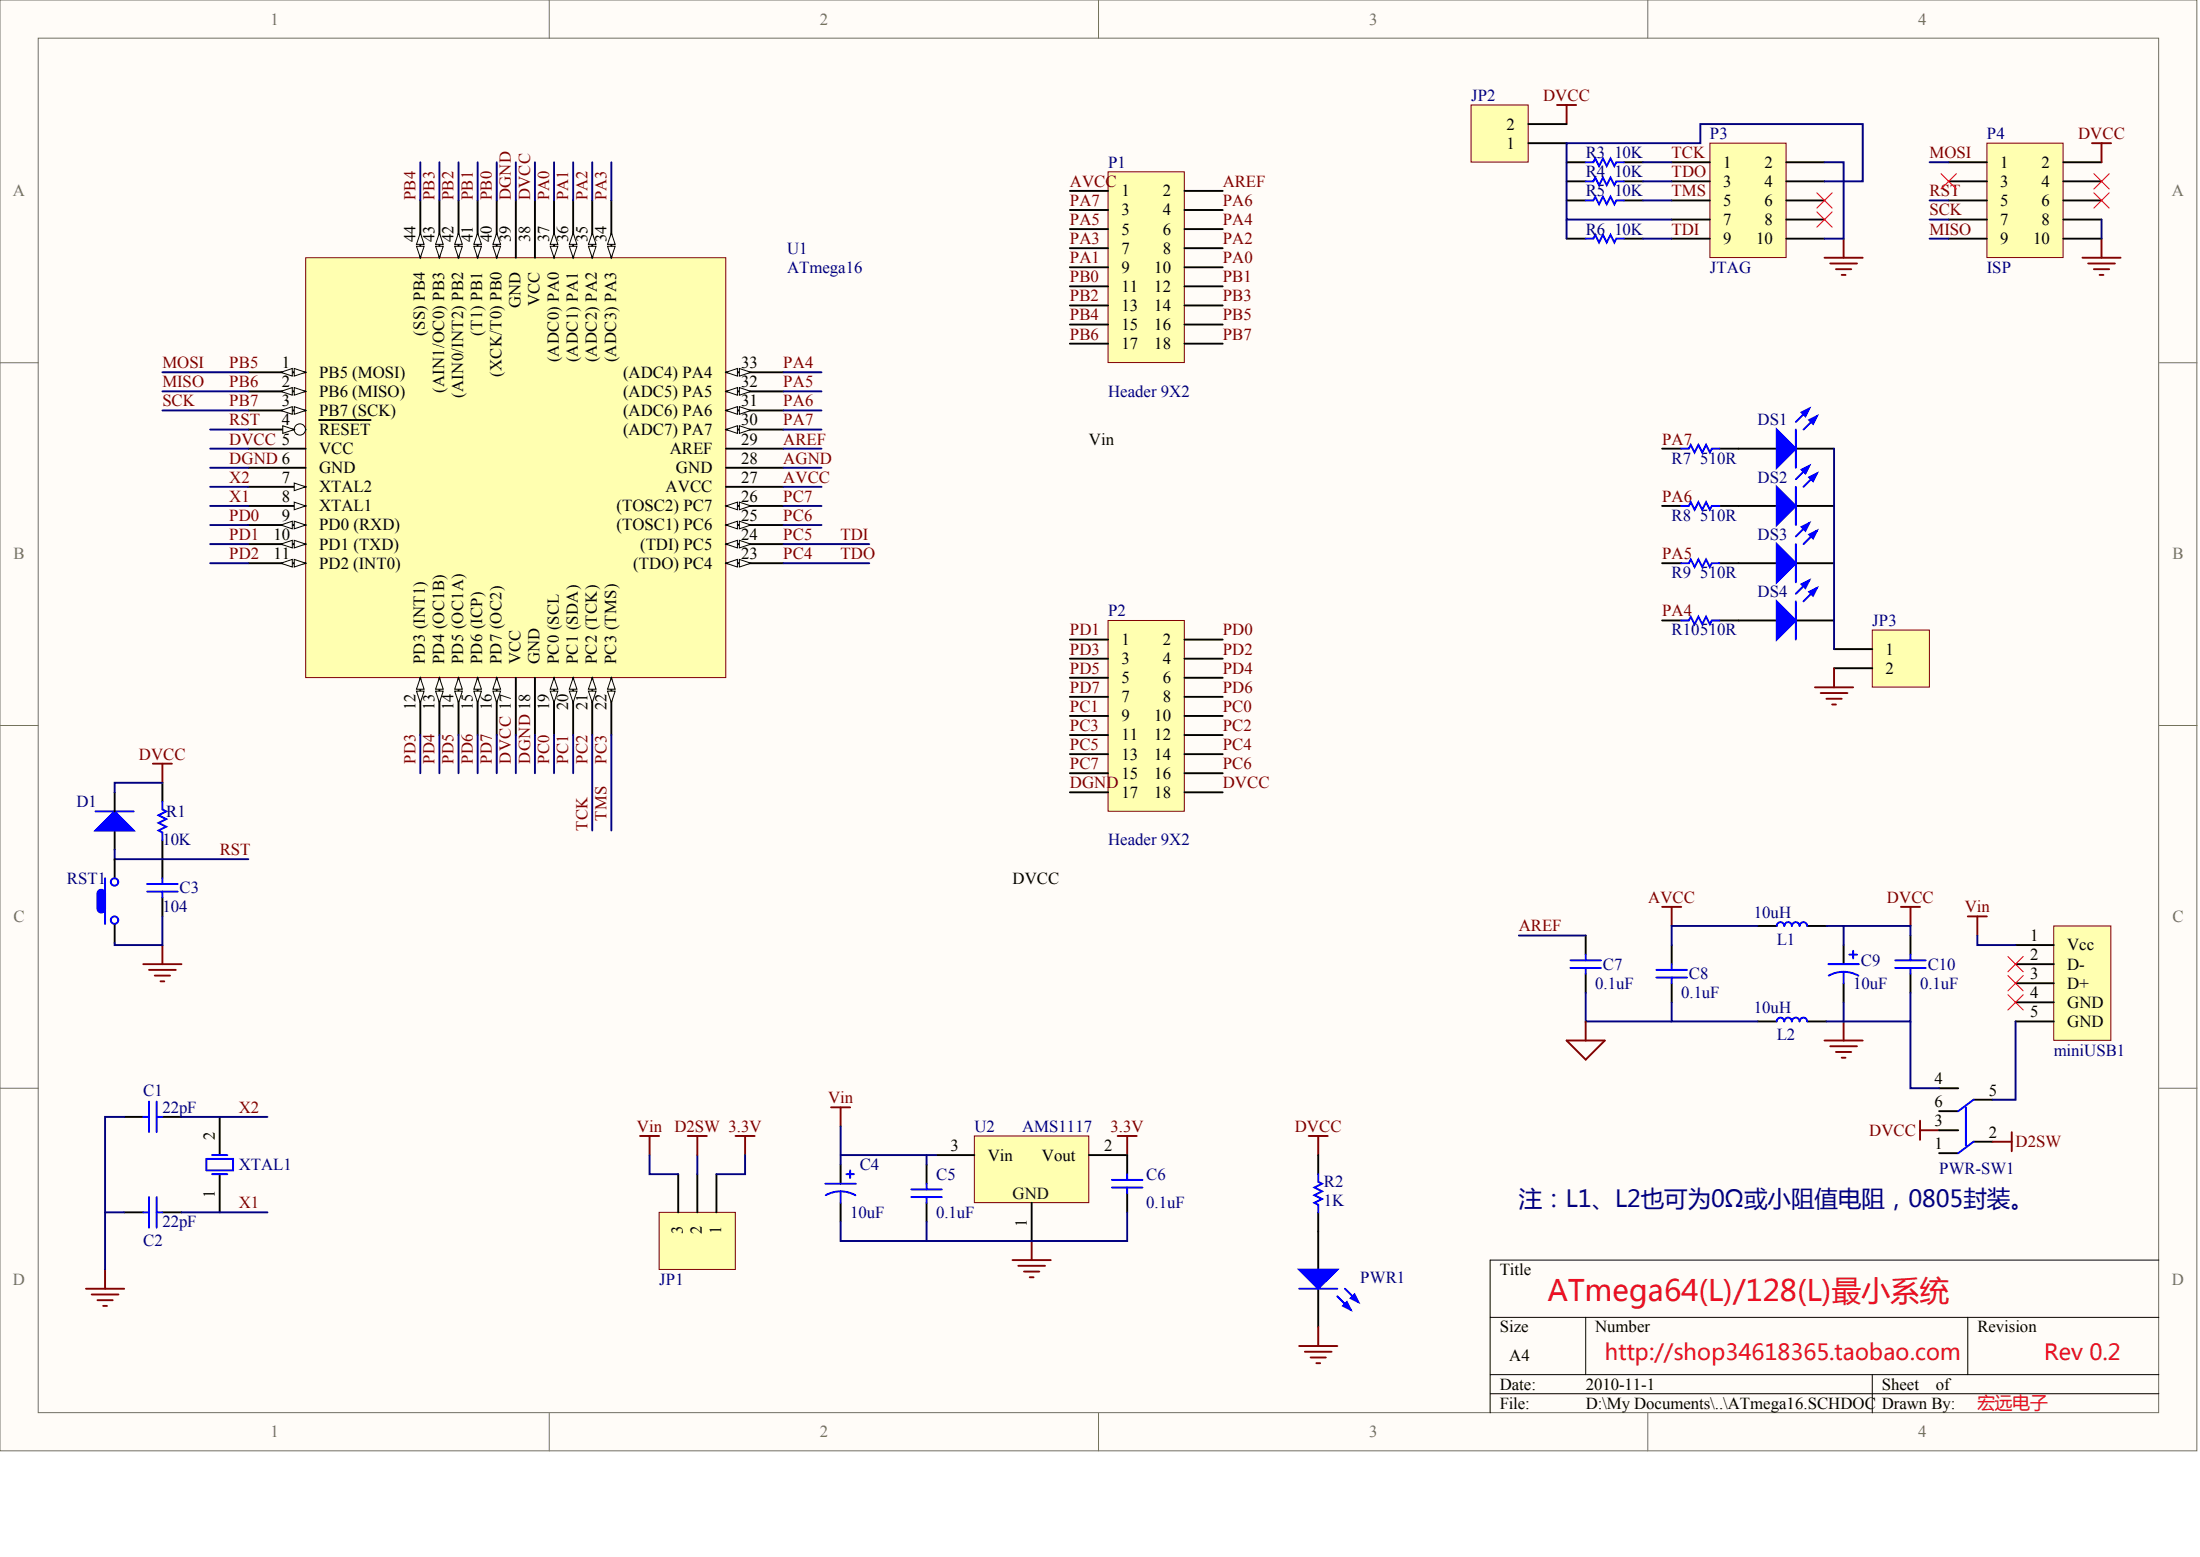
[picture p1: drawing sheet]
<svg xmlns="http://www.w3.org/2000/svg" width="840mm" height="594mm" viewBox="0 0 840 594" stroke-linecap="round" stroke-linejoin="round" font-family="sans-serif">
<g fill="#fffcf8" stroke="#716f64" stroke-width=".38">
<path d="M0 0h838.4v553.6h-838.4z"/>
<path d="M14.6 14.6h809.2v524.4h-809.2z"/>
</g>
<path d="M209.6 0v14.6M419.2 0v14.6M628.9 0v14.6M0 138.4h14.6M823.9 138.4h14.6M0 276.8h14.6M823.9 276.8h14.6M0 415.2h14.6M823.9 415.2h14.6M209.6 539.1v14.5M419.2 539.1v14.5M628.9 539.1v14.5" fill="none" stroke="#716f64" stroke-width=".38"/>
<path d="M823.9 480.8h-255.2v58.3M568.7 502.6h255.2M605.2 502.6v21.9M751 502.6v21.9M568.7 524.5h255.2M568.7 531.8h255.2M714.5 524.5v14.6" fill="none" stroke="#000" stroke-width=".38"/>
<path d="M663.5 214.9h14.6M685.4 214.9h14.6M663.5 236.8h14.6M685.4 236.8h14.6M503.1 469.9v14.5M503.1 491.7v14.6" fill="none" stroke="#000" stroke-width=".73"/>
<g fill="#00f" stroke="#00f" stroke-width=".73">
<path d="M495.8 484.4h14.6l-7.3 7.3z"/>
<path d="M512.6 498.3l1.4-1.5 1.5 2.9z"/>
<path d="M515.5 495.4l1.4-1.5 1.5 2.9z"/>
<path d="M678.1 229.5l7.3 7.3-7.3 7.2z"/>
<path d="M690.5 225.8l2.9-1.4-1.5 2.9z"/>
<path d="M687.6 222.9l2.9-1.4-1.5 2.9z"/>
<path d="M678.1 207.6l7.3 7.3-7.3 7.3z"/>
<path d="M690.5 204l2.9-1.5-1.5 2.9z"/>
<path d="M687.6 201.1l2.9-1.5-1.5 2.9z"/>
</g>
<path d="M690.5 199.6l-5.1 5.1M685.4 207.6v14.6M693.4 202.5l-5.1 5.1M685.4 229.5v14.5M690.5 221.5l-5.1 5.1M693.4 224.4l-5.1 5.1M495.8 491.7h14.6M510.4 494.6l5.1 5.1M513.3 491.7l5.1 5.1" fill="none" stroke="#00f" stroke-width=".73"/>
<path d="M714.5 240.4h21.8v21.8h-21.8z" fill="#ffffb0" stroke="#800000" stroke-width=".38"/>
<path d="M700 247.7h14.5M700 255h14.5M62 298.7v7.3M43.7 302.3v7.3M43.7 316.9v7.3M43.7 327.8v7.3M62 320.5v14.6M43.7 352.6v7.3M62 342.4v7.3M503.1 440.7v7.3M503.1 462.6v7.3" fill="none" stroke="#000" stroke-width=".73"/>
<g fill="none" stroke="#800000" stroke-width=".73">
<path d="M700 255v7.2M692.7 262.2h14.5M694.8 264.4h10.3M697 266.6h5.9M699.2 268.8h1.5M58.3 291.4h7.3M62 291.4v7.3M54.7 367.9h14.6M56.9 370.1h10.2M59.1 372.2h5.8M61.2 374.4h1.5M62 360.6v7.3"/>
<path d="M499.4 433.4h7.3M503.1 433.4v7.3M495.8 513.6h14.6M498 515.8h10.2M500.2 517.9h5.8M503.1 506.3v7.3M502.4 520.1h1.4"/>
</g>
<g fill="none" stroke="#00f" stroke-width=".73">
<path d="M36.5 309.6h14.5M62 306v2.9l1.4 .7-2.9 1.5 2.9 1.4-2.9 1.5 2.9 1.4-2.9 1.5 1.5 .7v2.9M40.1 335.1v17.5M56.1 337.3h11.7M62 335.1v2.2M56.1 340.2h11.7M62 340.2v2.2M503.1 448v2.9l1.4 .8-2.9 1.4 2.9 1.5-2.9 1.4 2.9 1.5-2.9 1.4 1.5 .8v2.9"/>
<circle cx="43.7" cy="336.5" r="1.42"/>
<circle cx="43.7" cy="351.1" r="1.42"/>
</g>
<path d="M36.5 316.9l7.2-7.3 7.3 7.3z" fill="#00f" stroke="#00f" stroke-width=".73"/>
<path d="M62 298.7h-18.3v3.6M43.7 324.2v3.6h51.1M62 349.7v10.9h-18.3v-.7" fill="none" stroke="#000080" stroke-width=".73"/>
<path d="M38.6 340.9v5.9" fill="none" stroke="#00f" stroke-width="3.6"/>
<path d="M758.3 54.6h29.1v43.7h-29.1z" fill="#ffffb0" stroke="#800000" stroke-width=".38"/>
<path d="M743.7 61.9h14.6M743.7 69.2h14.6M743.7 76.5h14.6M787.4 61.9h14.6M787.4 69.2h14.6M787.4 76.5h14.6M743.7 83.8h14.6M743.7 91.1h14.6M787.4 83.8h14.6M787.4 91.1h14.6" fill="none" stroke="#000" stroke-width=".73"/>
<path d="M652.6 54.6h29.1v43.7h-29.1z" fill="#ffffb0" stroke="#800000" stroke-width=".38"/>
<g fill="none" stroke="#000" stroke-width=".73">
<path d="M597.9 61.9h7.3M597.9 69.2h7.3M597.9 76.5h7.3M619.7 61.9h7.3M619.7 69.2h7.3M619.7 76.5h7.3M638 61.9h14.6M638 69.2h14.6M638 76.5h14.6M681.7 61.9h14.6M681.7 69.2h14.6M681.7 76.5h14.6"/>
<path d="M597.9 91.1h7.3M619.7 91.1h7.3M638 83.8h14.6M638 91.1h14.6M681.7 83.8h14.6M681.7 91.1h14.6M634.3 214.9h7.3M656.2 214.9h7.3M634.3 236.8h7.3M656.2 236.8h7.3M47.4 426.2h7.3M62 426.2h7.3"/>
<path d="M83.8 426.2v14.5M83.8 448v14.6M47.4 462.6h7.3M62 462.6h7.3"/>
</g>
<path d="M627 61.9h11M627 76.5h11M627 69.2h11M696.3 61.9h7.3v29.2h-7.3M736.4 61.9h7.3M736.4 76.5h7.3M597.9 83.8v7.3M627 91.1h11M736.4 83.8h7.3M736.4 91.1h7.3M802 83.8v7.3" fill="none" stroke="#000080" stroke-width=".73"/>
<g fill="none" stroke="#800000" stroke-width=".73">
<path d="M594.2 40.1h7.3M597.9 40.1v7.2M798.4 54.6h7.3M802 54.6v7.3M696.3 98.3h14.6M703.6 91.1v7.2M794.7 98.3h14.6M802 91.1v7.2M698.5 100.5h10.2M700.7 102.7h5.8M702.9 104.9h1.4M796.9 100.5h10.2"/>
<path d="M799.1 102.7h5.8M801.3 104.9h1.5"/>
</g>
<g fill="none" stroke="#00f" stroke-width=".73">
<path d="M605.2 61.9h2.9l.7-1.4 1.5 2.9 1.4-2.9 1.5 2.9 1.4-2.9 1.5 2.9 .7-1.5h2.9M605.2 69.2h2.9l.7-1.5 1.5 3 1.4-3 1.5 3 1.4-3 1.5 3 .7-1.5h2.9M605.2 76.5h2.9l.7-1.5 1.5 2.9 1.4-2.9 1.5 2.9 1.4-2.9 1.5 2.9 .7-1.4h2.9M605.2 91.1h2.9l.7-1.5 1.5 2.9 1.4-2.9 1.5 2.9 1.4-2.9 1.5 2.9 .7-1.4h2.9M641.6 214.9h2.9l.8-1.5 1.4 3 1.5-3 1.4 3 1.5-3 1.5 3 .7-1.5h2.9M641.6 236.8h2.9l.8-1.5 1.4 2.9 1.5-2.9 1.4 2.9 1.5-2.9 1.5 2.9 .7-1.4h2.9M54.7 426.2h2.2M56.9 420.3v11.7M59.8 420.3v11.7M59.8 426.2h2.2M56.9 456.8v11.6M59.8 456.8v11.6"/>
<path d="M78.7 442.2h10.3v4.4h-10.3zM80.9 440.7h5.9M80.9 448h5.9M54.7 462.6h2.2M59.8 462.6h2.2"/>
</g>
<path d="M693.4 73.6l5.8 5.8M699.2 73.6l-5.8 5.8M740.8 66.3l5.8 5.8M746.6 66.3l-5.8 5.8M799.1 66.3l5.8 5.8M799.1 73.6l5.8 5.8M804.9 66.3l-5.8 5.8M804.9 73.6l-5.8 5.8M693.4 80.9l5.8 5.8M699.2 80.9l-5.8 5.8" fill="none" stroke="#f00" stroke-width=".38"/>
<path d="M371.8 433.4h43.7v25.5h-43.7z" fill="#ffffb0" stroke="#800000" stroke-width=".38"/>
<path d="M357.3 440.7h14.5M393.7 458.9v14.6M415.6 440.7h14.6" fill="none" stroke="#000" stroke-width=".73"/>
<path d="M251.5 462.6h29.1v21.8h-29.1z" fill="#ffffb0" stroke="#800000" stroke-width=".38"/>
<path d="M258.8 448v14.6M266.1 448v14.6M273.4 448v14.6M430.2 440.7v7.3M430.2 455.3v7.3" fill="none" stroke="#000" stroke-width=".73"/>
<g fill="none" stroke="#800000" stroke-width=".73">
<path d="M244.3 433.4h7.2M247.9 433.4v7.3M280.7 433.4h7.3M284.4 433.4v7.3M317.2 422.5h7.3M320.8 422.5v7.3M426.5 433.4h7.3M430.2 433.4v7.3M732.8 427.6v7.3M732.8 431.3h7.3M393.7 473.5v7.3M386.4 480.8h14.6"/>
<path d="M388.6 483h10.2M390.8 485.2h5.8M393 487.3h1.5"/>
</g>
<path d="M247.9 440.7v7.3h10.9M266.1 440.7v7.3M284.4 440.7v7.3h-11" fill="none" stroke="#000080" stroke-width=".73"/>
<path d="M424.3 450.2h11.7M424.3 453.1h11.7M430.2 448v2.2M430.2 453.1v2.2" fill="none" stroke="#00f" stroke-width=".73"/>
<path d="M783.8 353.3h21.8v43.6h-21.8z" fill="#ffffb0" stroke="#800000" stroke-width=".38"/>
<g fill="none" stroke="#000" stroke-width=".73">
<path d="M605.2 357v7.2M670.8 353.3h7.3M689.7 353.3h7.3M729.1 357v7.2M605.2 371.5v7.3M638 360.6v7.3M638 375.2v7.2M703.6 360.6v7.3M703.6 375.2v7.2M729.1 371.5v7.3M769.2 360.6h14.6M769.2 367.9h14.6"/>
<path d="M769.2 375.2h14.6M670.8 389.7h7.3M689.7 389.7h7.3M769.2 382.4h14.6M769.2 389.7h14.6M740.1 415.2h7.2M753.2 419.6h7.3M740.1 440h7.2M740.1 431.3h7.2M740.1 424h7.2M753.2 435.6h7.3"/>
</g>
<g fill="none" stroke="#00f" stroke-width=".73">
<path d="M680.9 353.3a1.42 1.42 0 0 0-1.4-1.4 1.42 1.42 0 0 0-1.4 1.4M683.8 353.3a1.42 1.42 0 0 0-1.4-1.4 1.42 1.42 0 0 0-1.4 1.4M686.8 353.3a1.42 1.42 0 0 0-1.5-1.4 1.42 1.42 0 0 0-1.4 1.4M689.7 353.3a1.42 1.42 0 0 0-1.5-1.4 1.42 1.42 0 0 0-1.4 1.4M599.3 366.4h11.7M599.3 369.3h11.7M605.2 364.2v2.2M605.2 369.3v2.2M632.1 370.1h11.7M632.1 373h11.7M638 367.9v2.2M638 373v2.2"/>
<path d="M697.8 367.9h11.6M703.6 370.8a11.6 11.6 0 0 1 5.7 1.5M703.6 370.8a11.6 11.6 0 0 0-5.7 1.5M703.6 370.8v4.4M705.8 364.2h2.9M707.2 362.8v2.9M723.3 366.4h11.6M723.3 369.3h11.6M729.1 364.2v2.2M729.1 369.3v2.2M680.9 389.7a1.42 1.42 0 0 0-1.4-1.4 1.42 1.42 0 0 0-1.4 1.4M683.8 389.7a1.42 1.42 0 0 0-1.4-1.4 1.42 1.42 0 0 0-1.4 1.4"/>
<path d="M686.8 389.7a1.42 1.42 0 0 0-1.5-1.4 1.42 1.42 0 0 0-1.4 1.4M689.7 389.7a1.42 1.42 0 0 0-1.5-1.4 1.42 1.42 0 0 0-1.4 1.4M753.2 419.6l-5.9 4.4M750.3 422.5v14.6M753.2 435.6l-5.9 4.4"/>
</g>
<g fill="none" stroke="#800000" stroke-width=".73">
<path d="M634.3 346h7.3M638 346v7.3M725.5 346h7.3M729.1 346v7.3M751 349.7h7.3M754.6 349.7v7.3M597.9 397h14.6l-7.3 7.3zM605.2 389.7v7.3M696.3 397h14.6M698.5 399.2h10.2M703.6 389.7v7.3M700.7 401.4h5.8"/>
<path d="M702.9 403.6h1.4"/>
</g>
<path d="M579.6 357h25.6M605.2 378.8v10.9h32.8M729.1 378.8v10.9h-32.1M638 382.4v7.3h32.8" fill="none" stroke="#000080" stroke-width=".73"/>
<path d="M766.3 365l5.8 5.8M766.3 372.2l5.8 5.9M766.3 379.5l5.8 5.9M772.1 365l-5.8 5.8M772.1 372.2l-5.8 5.9M772.1 379.5l-5.8 5.9" fill="none" stroke="#f00" stroke-width=".38"/>
<path d="M561.4 40.1h21.8v21.7h-21.8z" fill="#ffffb0" stroke="#800000" stroke-width=".38"/>
<path d="M583.3 54.6h14.6M583.3 47.3h14.6M634.3 171.2h7.3M656.2 171.2h21.9M685.4 171.2h14.6M634.3 193h7.3M656.2 193h21.9M685.4 193h14.6M353.6 444.4v7.3M353.6 458.9v7.3" fill="none" stroke="#000" stroke-width=".73"/>
<path d="M696.3 69.2h14.6v-21.9h-62v7.3h-51v29.2h40.1M700 171.2v76.5M754.6 357v3.6h14.6M729.1 389.7v25.5h11M769.2 389.7v29.9h-8.7M430.2 462.6v10.9h-76.6v-7.3" fill="none" stroke="#000080" stroke-width=".73"/>
<path d="M262.5 433.4h7.3M266.1 433.4v7.3M760.5 435.6h7.3M767.8 432v7.3" fill="none" stroke="#800000" stroke-width=".73"/>
<path d="M690.5 155.9l-5.1 5.1M693.4 158.8l-5.1 5.1M641.6 171.2h2.9l.8-1.5 1.4 2.9 1.5-2.9 1.4 2.9 1.5-2.9 1.5 2.9 .7-1.4h2.9M685.4 163.9v14.6M690.5 177.7l-5.1 5.1M641.6 193h2.9l.8-1.4 1.4 2.9 1.5-2.9 1.4 2.9 1.5-2.9 1.5 2.9 .7-1.5h2.9M685.4 185.8v14.5M693.4 180.7l-5.1 5.1M347.8 453.8h11.7M347.8 456.8h11.7M353.6 451.7v2.1M353.6 456.8v2.1" fill="none" stroke="#00f" stroke-width=".73"/>
<g fill="#00f" stroke="#00f" stroke-width=".73">
<path d="M678.1 185.8l7.3 7.2-7.3 7.3z"/>
<path d="M690.5 182.1l2.9-1.4-1.5 2.9z"/>
<path d="M687.6 179.2l2.9-1.5-1.5 3z"/>
<path d="M678.1 163.9l7.3 7.3-7.3 7.3z"/>
<path d="M690.5 160.3l2.9-1.5-1.5 2.9z"/>
<path d="M687.6 157.3l2.9-1.4-1.5 2.9z"/>
</g>
<path d="M116.7 98.3h160.3v160.2h-160.3z" fill="#ffffb0" stroke="#800000" stroke-width=".38"/>
<path d="M94.8 142h21.9" fill="none" stroke="#000" stroke-width=".73"/>
<g fill="#fffcf8" stroke="#000" stroke-width=".38">
<path d="M112.3 140.6l4.4 1.4-4.4 1.5z"/>
<path d="M107.2 142l4.4-1.4v2.9z"/>
</g>
<path d="M94.8 149.3h21.9" fill="none" stroke="#000" stroke-width=".73"/>
<g fill="#fffcf8" stroke="#000" stroke-width=".38">
<path d="M112.3 147.9l4.4 1.4-4.4 1.5z"/>
<path d="M107.2 149.3l4.4-1.4v2.9z"/>
</g>
<path d="M94.8 156.6h21.9" fill="none" stroke="#000" stroke-width=".73"/>
<g fill="#fffcf8" stroke="#000" stroke-width=".38">
<path d="M112.3 155.2l4.4 1.4-4.4 1.5z"/>
<path d="M107.2 156.6l4.4-1.4v2.9z"/>
</g>
<path d="M94.8 163.9h21.9" fill="none" stroke="#000" stroke-width=".73"/>
<circle cx="114.4" cy="163.9" r="2.15" fill="#fffcf8" stroke="#000" stroke-width=".38"/>
<path d="M107.9 162.4l4.4 1.5-4.4 1.5z" fill="#fffcf8" stroke="#000" stroke-width=".38"/>
<path d="M94.8 171.2h21.9M94.8 178.5h21.9M121.8 160.3h19.6M94.8 185.8h21.9" fill="none" stroke="#000" stroke-width=".73"/>
<path d="M112.3 184.3l4.4 1.5-4.4 1.4z" fill="#fffcf8" stroke="#000" stroke-width=".38"/>
<path d="M94.8 193h21.9" fill="none" stroke="#000" stroke-width=".73"/>
<path d="M112.3 191.6l4.4 1.4-4.4 1.5z" fill="#fffcf8" stroke="#000" stroke-width=".38"/>
<path d="M94.8 200.3h21.9" fill="none" stroke="#000" stroke-width=".73"/>
<g fill="#fffcf8" stroke="#000" stroke-width=".38">
<path d="M112.3 198.9l4.4 1.4-4.4 1.5z"/>
<path d="M107.2 200.3l4.4-1.4v2.9z"/>
</g>
<path d="M94.8 207.6h21.9" fill="none" stroke="#000" stroke-width=".73"/>
<g fill="#fffcf8" stroke="#000" stroke-width=".38">
<path d="M112.3 206.2l4.4 1.4-4.4 1.5z"/>
<path d="M107.2 207.6l4.4-1.4v2.9z"/>
</g>
<path d="M94.8 214.9h21.9" fill="none" stroke="#000" stroke-width=".73"/>
<g fill="#fffcf8" stroke="#000" stroke-width=".38">
<path d="M112.3 213.4l4.4 1.5-4.4 1.5z"/>
<path d="M107.2 214.9l4.4-1.5v3z"/>
</g>
<path d="M160.4 258.6v21.9" fill="none" stroke="#000" stroke-width=".73"/>
<g fill="#fffcf8" stroke="#000" stroke-width=".38">
<path d="M160.4 258.6l1.5 4.4h-3z"/>
<path d="M158.9 263.7h3l-1.5 4.4z"/>
</g>
<path d="M167.7 258.6v21.9" fill="none" stroke="#000" stroke-width=".73"/>
<g fill="#fffcf8" stroke="#000" stroke-width=".38">
<path d="M167.7 258.6l1.5 4.4h-3z"/>
<path d="M166.2 263.7h3l-1.5 4.4z"/>
</g>
<path d="M175 258.6v21.9" fill="none" stroke="#000" stroke-width=".73"/>
<g fill="#fffcf8" stroke="#000" stroke-width=".38">
<path d="M175 258.6l1.4 4.4h-2.9z"/>
<path d="M173.5 263.7h2.9l-1.4 4.4z"/>
</g>
<path d="M182.3 258.6v21.9" fill="none" stroke="#000" stroke-width=".73"/>
<g fill="#fffcf8" stroke="#000" stroke-width=".38">
<path d="M182.3 258.6l1.4 4.4h-2.9z"/>
<path d="M180.8 263.7h2.9l-1.4 4.4z"/>
</g>
<path d="M189.6 258.6v21.9" fill="none" stroke="#000" stroke-width=".73"/>
<g fill="#fffcf8" stroke="#000" stroke-width=".38">
<path d="M189.6 258.6l1.4 4.4h-2.9z"/>
<path d="M188.1 263.7h2.9l-1.4 4.4z"/>
</g>
<path d="M196.9 258.6v21.9M204.2 258.6v21.9M211.4 258.6v21.9" fill="none" stroke="#000" stroke-width=".73"/>
<g fill="#fffcf8" stroke="#000" stroke-width=".38">
<path d="M211.4 258.6l1.5 4.4h-2.9z"/>
<path d="M210 263.7h2.9l-1.5 4.4z"/>
</g>
<path d="M218.7 258.6v21.9" fill="none" stroke="#000" stroke-width=".73"/>
<g fill="#fffcf8" stroke="#000" stroke-width=".38">
<path d="M218.7 258.6l1.5 4.4h-2.9z"/>
<path d="M217.3 263.7h2.9l-1.5 4.4z"/>
</g>
<path d="M226 258.6v21.9" fill="none" stroke="#000" stroke-width=".73"/>
<g fill="#fffcf8" stroke="#000" stroke-width=".38">
<path d="M226 258.6l1.5 4.4h-2.9z"/>
<path d="M224.6 263.7h2.9l-1.5 4.4z"/>
</g>
<path d="M233.3 258.6v21.9" fill="none" stroke="#000" stroke-width=".73"/>
<g fill="#fffcf8" stroke="#000" stroke-width=".38">
<path d="M233.3 258.6l1.5 4.4h-2.9z"/>
<path d="M231.9 263.7h2.9l-1.5 4.4z"/>
</g>
<path d="M277.1 214.9h21.8" fill="none" stroke="#000" stroke-width=".73"/>
<g fill="#fffcf8" stroke="#000" stroke-width=".38">
<path d="M277.1 214.9l4.3-1.5v3z"/>
<path d="M282.2 213.4l4.3 1.5-4.3 1.5z"/>
</g>
<path d="M277.1 207.6h21.8" fill="none" stroke="#000" stroke-width=".73"/>
<g fill="#fffcf8" stroke="#000" stroke-width=".38">
<path d="M277.1 207.6l4.3-1.4v2.9z"/>
<path d="M282.2 206.2l4.3 1.4-4.3 1.5z"/>
</g>
<path d="M277.1 200.3h21.8" fill="none" stroke="#000" stroke-width=".73"/>
<g fill="#fffcf8" stroke="#000" stroke-width=".38">
<path d="M277.1 200.3l4.3-1.4v2.9z"/>
<path d="M282.2 198.9l4.3 1.4-4.3 1.5z"/>
</g>
<path d="M277.1 193h21.8" fill="none" stroke="#000" stroke-width=".73"/>
<g fill="#fffcf8" stroke="#000" stroke-width=".38">
<path d="M277.1 193l4.3-1.4v2.9z"/>
<path d="M282.2 191.6l4.3 1.4-4.3 1.5z"/>
</g>
<path d="M277.1 178.5h21.8M277.1 171.2h21.8M277.1 163.9h21.8M277.1 185.8h21.8" fill="none" stroke="#000" stroke-width=".73"/>
<g fill="#fffcf8" stroke="#000" stroke-width=".38">
<path d="M277.1 163.9l4.3-1.5v3z"/>
<path d="M282.2 162.4l4.3 1.5-4.3 1.5z"/>
</g>
<path d="M277.1 156.6h21.8" fill="none" stroke="#000" stroke-width=".73"/>
<g fill="#fffcf8" stroke="#000" stroke-width=".38">
<path d="M277.1 156.6l4.3-1.4v2.9z"/>
<path d="M282.2 155.2l4.3 1.4-4.3 1.5z"/>
</g>
<path d="M277.1 149.3h21.8" fill="none" stroke="#000" stroke-width=".73"/>
<g fill="#fffcf8" stroke="#000" stroke-width=".38">
<path d="M277.1 149.3l4.3-1.4v2.9z"/>
<path d="M282.2 147.9l4.3 1.4-4.3 1.5z"/>
</g>
<path d="M277.1 142h21.8" fill="none" stroke="#000" stroke-width=".73"/>
<g fill="#fffcf8" stroke="#000" stroke-width=".38">
<path d="M277.1 142l4.3-1.4v2.9z"/>
<path d="M282.2 140.6l4.3 1.4-4.3 1.5z"/>
</g>
<path d="M233.3 76.5v21.8" fill="none" stroke="#000" stroke-width=".73"/>
<g fill="#fffcf8" stroke="#000" stroke-width=".38">
<path d="M231.9 94h2.9l-1.5 4.3z"/>
<path d="M233.3 88.9l1.5 4.3h-2.9z"/>
</g>
<path d="M226 76.5v21.8" fill="none" stroke="#000" stroke-width=".73"/>
<g fill="#fffcf8" stroke="#000" stroke-width=".38">
<path d="M224.6 94h2.9l-1.5 4.3z"/>
<path d="M226 88.9l1.5 4.3h-2.9z"/>
</g>
<path d="M218.7 76.5v21.8" fill="none" stroke="#000" stroke-width=".73"/>
<g fill="#fffcf8" stroke="#000" stroke-width=".38">
<path d="M217.3 94h2.9l-1.5 4.3z"/>
<path d="M218.7 88.9l1.5 4.3h-2.9z"/>
</g>
<path d="M211.4 76.5v21.8" fill="none" stroke="#000" stroke-width=".73"/>
<g fill="#fffcf8" stroke="#000" stroke-width=".38">
<path d="M210 94h2.9l-1.5 4.3z"/>
<path d="M211.4 88.9l1.5 4.3h-2.9z"/>
</g>
<path d="M189.6 76.5v21.8M196.9 76.5v21.8M204.2 76.5v21.8" fill="none" stroke="#000" stroke-width=".73"/>
<g fill="#fffcf8" stroke="#000" stroke-width=".38">
<path d="M188.1 94h2.9l-1.4 4.3z"/>
<path d="M189.6 88.9l1.4 4.3h-2.9z"/>
</g>
<path d="M182.3 76.5v21.8" fill="none" stroke="#000" stroke-width=".73"/>
<g fill="#fffcf8" stroke="#000" stroke-width=".38">
<path d="M180.8 94h2.9l-1.4 4.3z"/>
<path d="M182.3 88.9l1.4 4.3h-2.9z"/>
</g>
<path d="M175 76.5v21.8" fill="none" stroke="#000" stroke-width=".73"/>
<g fill="#fffcf8" stroke="#000" stroke-width=".38">
<path d="M173.5 94h2.9l-1.4 4.3z"/>
<path d="M175 88.9l1.4 4.3h-2.9z"/>
</g>
<path d="M167.7 76.5v21.8" fill="none" stroke="#000" stroke-width=".73"/>
<g fill="#fffcf8" stroke="#000" stroke-width=".38">
<path d="M166.2 94h3l-1.5 4.3z"/>
<path d="M167.7 88.9l1.5 4.3h-3z"/>
</g>
<path d="M160.4 76.5v21.8" fill="none" stroke="#000" stroke-width=".73"/>
<g fill="#fffcf8" stroke="#000" stroke-width=".38">
<path d="M158.9 94h3l-1.5 4.3z"/>
<path d="M160.4 88.9l1.5 4.3h-3z"/>
</g>
<g fill="none" stroke="#000080" stroke-width=".73">
<path d="M160.4 61.9v14.6M167.7 61.9v14.6M175 61.9v14.6M182.3 61.9v14.6M189.6 61.9v14.6M196.9 61.9v14.6M204.2 61.9v14.6M211.4 61.9v14.6M218.7 61.9v14.6M226 61.9v14.6M233.3 61.9v14.6M298.9 142h14.6"/>
<path d="M298.9 149.3h14.6M298.9 156.6h14.6M80.2 171.2h14.6M80.2 178.5h14.6M298.9 171.2h14.6M298.9 178.5h14.6M298.9 163.9h14.6M80.2 185.8h14.6M80.2 193h14.6M298.9 185.8h14.6M298.9 193h14.6M80.2 200.3h14.6"/>
<path d="M80.2 207.6h14.6M80.2 214.9h14.6M298.9 200.3h14.6M160.4 280.5v14.5M167.7 280.5v14.5M175 280.5v14.5M182.3 280.5v14.5M189.6 280.5v14.5M196.9 280.5v14.5M204.2 280.5v14.5M211.4 280.5v14.5M47.4 426.2h-7.3v36.4h7.3"/>
<path d="M69.3 426.2h32.8M40.1 462.6v21.8M69.3 462.6h32.8"/>
</g>
<path d="M32.8 491.7h14.6M35 493.9h10.2M37.2 496.1h5.8M39.4 498.3h1.4M40.1 484.4v7.3" fill="none" stroke="#800000" stroke-width=".73"/>
<path d="M422.9 65.6h29.1v72.7h-29.1z" fill="#ffffb0" stroke="#800000" stroke-width=".38"/>
<g fill="none" stroke="#000" stroke-width=".73">
<path d="M408.3 72.8h14.6M452.1 72.8h14.5M408.3 80.1h14.6M408.3 87.4h14.6M408.3 94.7h14.6M452.1 80.1h14.5M452.1 87.4h14.5M452.1 94.7h14.5M408.3 102h14.6M408.3 109.3h14.6M408.3 116.6h14.6M452.1 102h14.5"/>
<path d="M452.1 109.3h14.5M452.1 116.6h14.5M408.3 123.8h14.6M408.3 131.1h14.6M452.1 123.8h14.5M452.1 131.1h14.5"/>
</g>
<path d="M422.9 236.8h29.1v72.7h-29.1z" fill="#ffffb0" stroke="#800000" stroke-width=".38"/>
<g fill="none" stroke="#000" stroke-width=".73">
<path d="M408.3 244h14.6M408.3 251.3h14.6M408.3 258.6h14.6M452.1 244h14.5M452.1 251.3h14.5M452.1 258.6h14.5M408.3 265.9h14.6M408.3 273.2h14.6M452.1 265.9h14.5M452.1 273.2h14.5M408.3 280.5h14.6M408.3 287.7h14.6"/>
<path d="M408.3 295h14.6M452.1 280.5h14.5M452.1 287.7h14.5M452.1 295h14.5M408.3 302.3h14.6M452.1 302.3h14.5M320.8 444.4v7.3M320.8 458.9v7.3"/>
</g>
<g fill="none" stroke="#000080" stroke-width=".73">
<path d="M62 149.3h32.8M62 156.6h32.8M62 142h32.8M80.2 163.9h14.6M298.9 207.6h32.8M298.9 214.9h32.8M218.7 280.5v14.5M226 280.5v36.4M233.3 280.5v36.4M670.8 353.3h-32.8v7.3M697 353.3h32.1v3.7M703.6 353.3v7.3"/>
<path d="M703.6 382.4v7.3M320.8 429.8v14.6M320.8 440.7h36.5M353.6 440.7v3.7M320.8 466.2v7.3h32.8"/>
</g>
<path d="M315 451.7h11.6M320.8 454.6a11.6 11.6 0 0 1 5.7 1.5M320.8 454.6a11.6 11.6 0 0 0-5.7 1.4M320.8 454.6v4.3M323 448h2.9M324.5 446.6v2.9" fill="none" stroke="#00f" stroke-width=".73"/>
<text font-size="11.2" fill="#ee0e22" x="590.6" y="496.3">ATmega64(L)/128(L)最小系统</text>
<text font-size="9" fill="#000080" x="579.6" y="460.4">注：L1、L2也可为0Ω或小阻值电阻，0805封装。</text>
<g font-size="8.5" fill="#ee0e22">
<text x="612.5" y="518.9">http://shop34618365.taobao.com</text>
<text x="780.2" y="518.9">Rev 0.2</text>
</g>
<text font-size="6.8" fill="#ee0e22" x="754.6" y="537.6">宏远电子</text>
<g font-size="6.4" fill="#716f64">
<text x="103.2" y="9.3">1</text>
<text x="312.9" y="9.3">2</text>
<text x="522.5" y="9.3">3</text>
<text x="732.1" y="9.3">4</text>
<text x="5" y="74.9">A</text>
<text x="828.9" y="74.9">A</text>
<text x="5.2" y="213.3">B</text>
<text x="829.1" y="213.3">B</text>
<text x="5.2" y="351.7">C</text>
<text x="829.1" y="351.7">C</text>
<text x="5" y="490.1">D</text>
<text x="828.9" y="490.1">D</text>
<text x="103.2" y="548.4">1</text>
<text x="312.9" y="548.4">2</text>
<text x="522.5" y="548.4">3</text>
<text x="732.1" y="548.4">4</text>
</g>
<g font-size="6.4" fill="#000080">
<text x="561.4" y="38.5">JP2</text>
<text x="652.6" y="53.1">P3</text>
<text x="758.3" y="53.1">P4</text>
<text x="422.9" y="64">P1</text>
<text x="605.2" y="60.3">R3</text>
<text x="616.1" y="60.3">10K</text>
<text x="605.2" y="67.6">R4</text>
<text x="616.1" y="67.6">10K</text>
<text x="605.2" y="74.9">R5</text>
<text x="616.1" y="74.9">10K</text>
<text x="605.2" y="89.5">R6</text>
<text x="616.1" y="89.5">10K</text>
<text x="300.4" y="96.8">U1</text>
<text x="300.4" y="104.1">ATmega16</text>
<text x="652.6" y="104.1">JTAG</text>
<text x="758.3" y="104.1">ISP</text>
<text x="422.9" y="151.4">Header 9X2</text>
<text x="670.8" y="162.3">DS1</text>
<text x="638" y="176.9">R7</text>
<text x="648.9" y="176.9">510R</text>
<text x="670.8" y="184.2">DS2</text>
<text x="638" y="198.8">R8</text>
<text x="648.9" y="198.8">510R</text>
<text x="670.8" y="206">DS3</text>
<text x="638" y="220.6">R9</text>
<text x="648.9" y="220.6">510R</text>
<text x="670.8" y="227.9">DS4</text>
<text x="422.9" y="235.2">P2</text>
<text x="714.5" y="238.8">JP3</text>
<text x="638" y="242.5">R10510R</text>
<text x="29.2" y="308">D1</text>
<text x="63.4" y="311.7">R1</text>
<text x="62" y="322.6">10K</text>
<text x="422.9" y="322.6">Header 9X2</text>
<text x="25.5" y="337.2">RST1</text>
<text x="68.5" y="340.8">C3</text>
<text x="62" y="348.1">104</text>
<text x="669.3" y="350.3">10uH</text>
<text x="678.1" y="360.5">L1</text>
<text x="611.7" y="369.9">C7</text>
<text x="710.2" y="368.5">C9</text>
<text x="735.7" y="369.9">C10</text>
<text x="608.8" y="377.2">0.1uF</text>
<text x="644.5" y="373.6">C8</text>
<text x="707.2" y="377.2">10uF</text>
<text x="732.8" y="377.2">0.1uF</text>
<text x="641.6" y="380.9">0.1uF</text>
<text x="669.3" y="386.7">10uH</text>
<text x="678.1" y="396.9">L2</text>
<text x="783.8" y="402.7">miniUSB1</text>
<text x="54.7" y="418">C1</text>
<text x="62" y="424.6">22pF</text>
<text x="371.8" y="431.9">U2</text>
<text x="390.1" y="431.9">AMS1117</text>
<text x="91.1" y="446.4">XTAL1</text>
<text x="328.1" y="446.4">C4</text>
<text x="740.1" y="447.9">PWR-SW1</text>
<text x="357.3" y="450.1">C5</text>
<text x="437.5" y="450.1">C6</text>
<text x="505.3" y="453">R2</text>
<text x="437.5" y="461">0.1uF</text>
<text x="505.3" y="460.3">1K</text>
<text x="324.5" y="464.7">10uF</text>
<text x="357.3" y="464.7">0.1uF</text>
<text x="62" y="468.3">22pF</text>
<text x="54.7" y="475.6">C2</text>
<text x="251.5" y="490.1">JP1</text>
<text x="519.1" y="489.4">PWR1</text>
</g>
<g font-size="6.4" fill="#800000">
<text x="588.9" y="38.5">DVCC</text>
<text x="793.1" y="53.1">DVCC</text>
<text x="638" y="60.3">TCK</text>
<text x="736.4" y="60.3">MOSI</text>
<text x="408.3" y="71.3">AVCC</text>
<text x="466.6" y="71.3">AREF</text>
<text x="638" y="67.6">TDO</text>
<text x="638" y="74.9">TMS</text>
<text x="736.4" y="74.9">RST</text>
<text x="408.3" y="78.6">PA7</text>
<text x="466.6" y="78.6">PA6</text>
<text x="736.4" y="82.2">SCK</text>
<text x="408.3" y="85.8">PA5</text>
<text x="466.6" y="85.8">PA4</text>
<text x="638" y="89.5">TDI</text>
<text x="736.4" y="89.5">MISO</text>
<text x="408.3" y="93.1">PA3</text>
<text x="466.6" y="93.1">PA2</text>
<text x="408.3" y="100.4">PA1</text>
<text x="466.6" y="100.4">PA0</text>
<text x="408.3" y="107.7">PB0</text>
<text x="466.6" y="107.7">PB1</text>
<text x="408.3" y="115">PB2</text>
<text x="466.6" y="115">PB3</text>
<text x="408.3" y="122.3">PB4</text>
<text x="466.6" y="122.3">PB5</text>
<text x="408.3" y="129.5">PB6</text>
<text x="466.6" y="129.5">PB7</text>
<text x="62" y="140.5">MOSI</text>
<text x="87.5" y="140.5">PB5</text>
<text x="298.9" y="140.5">PA4</text>
<text x="62" y="147.8">MISO</text>
<text x="87.5" y="147.8">PB6</text>
<text x="298.9" y="147.8">PA5</text>
<text x="62" y="155">SCK</text>
<text x="87.5" y="155">PB7</text>
<text x="298.9" y="155">PA6</text>
<text x="87.5" y="162.3">RST</text>
<text x="298.9" y="162.3">PA7</text>
<text x="87.5" y="169.6">DVCC 5</text>
<text x="298.9" y="169.6">AREF</text>
<text x="634.3" y="169.6">PA7</text>
<text x="87.5" y="176.9">DGND 6</text>
<text x="298.9" y="176.9">AGND</text>
<text x="87.5" y="184.2">X2</text>
<text x="298.9" y="184.2">AVCC</text>
<text x="87.5" y="191.5">X1</text>
<text x="298.9" y="191.5">PC7</text>
<text x="634.3" y="191.5">PA6</text>
<text x="87.5" y="198.8">PD0</text>
<text x="298.9" y="198.8">PC6</text>
<text x="87.5" y="206">PD1</text>
<text x="298.9" y="206">PC5</text>
<text x="320.8" y="206">TDI</text>
<text x="87.5" y="213.3">PD2</text>
<text x="298.9" y="213.3">PC4</text>
<text x="320.8" y="213.3">TDO</text>
<text x="634.3" y="213.3">PA5</text>
<text x="634.3" y="235.2">PA4</text>
<text x="408.3" y="242.5">PD1</text>
<text x="466.6" y="242.5">PD0</text>
<text x="408.3" y="249.7">PD3</text>
<text x="466.6" y="249.7">PD2</text>
<text x="408.3" y="257">PD5</text>
<text x="466.6" y="257">PD4</text>
<text x="408.3" y="264.3">PD7</text>
<text x="466.6" y="264.3">PD6</text>
<text x="408.3" y="271.6">PC1</text>
<text x="466.6" y="271.6">PC0</text>
<text x="408.3" y="278.9">PC3</text>
<text x="466.6" y="278.9">PC2</text>
<text x="408.3" y="286.2">PC5</text>
<text x="466.6" y="286.2">PC4</text>
<text x="53" y="289.8">DVCC</text>
<text x="408.3" y="293.5">PC7</text>
<text x="466.6" y="293.5">PC6</text>
<text x="408.3" y="300.7">DGND</text>
<text x="466.6" y="300.7">DVCC</text>
<text x="83.8" y="326.2">RST</text>
<text x="629" y="344.5">AVCC</text>
<text x="720.1" y="344.5">DVCC</text>
<text x="749.8" y="348.1">Vin</text>
<text x="579.6" y="355.4">AREF</text>
<text x="91.1" y="424.6">X2</text>
<text x="316" y="420.9">Vin</text>
<text x="243.1" y="431.9">Vin</text>
<text x="257.4" y="431.9">D2SW 3.3V</text>
<text x="423.8" y="431.9">3.3V</text>
<text x="494.1" y="431.9">DVCC</text>
<text x="713.4" y="433.3">DVCC</text>
<text x="769.2" y="437.7">D2SW</text>
<text x="91.1" y="461">X1</text>
</g>
<g font-size="6.4">
<text x="575" y="49.4">2</text>
<text x="575" y="56.7">1</text>
<text x="657.7" y="64">1</text>
<text x="673.4" y="64">2</text>
<text x="763.4" y="64">1</text>
<text x="779.1" y="64">2</text>
<text x="657.7" y="71.3">3</text>
<text x="673.4" y="71.3">4</text>
<text x="763.4" y="71.3">3</text>
<text x="779.1" y="71.3">4</text>
<text x="428" y="74.9">1</text>
<text x="443.7" y="74.9">2</text>
<text x="428" y="82.2">3</text>
<text x="443.7" y="82.2">4</text>
<text x="657.7" y="78.6">5</text>
<text x="673.4" y="78.6">6</text>
<text x="763.4" y="78.6">5</text>
<text x="779.1" y="78.6">6</text>
<text x="428" y="89.5">5</text>
<text x="443.7" y="89.5">6</text>
<text x="657.7" y="85.8">7</text>
<text x="673.4" y="85.8">8</text>
<text x="763.4" y="85.8">7</text>
<text x="779.1" y="85.8">8</text>
<text x="657.7" y="93.1">9</text>
<text x="670.2" y="93.1">10</text>
<text x="763.4" y="93.1">9</text>
<text x="775.9" y="93.1">10</text>
<text x="428" y="96.8">7</text>
<text x="443.7" y="96.8">8</text>
<text x="428" y="104.1">9</text>
<text x="440.5" y="104.1">10</text>
<text x="428" y="111.3">11</text>
<text x="440.5" y="111.3">12</text>
<text x="428" y="118.6">13</text>
<text x="440.5" y="118.6">14</text>
<text x="428" y="125.9">15</text>
<text x="440.5" y="125.9">16</text>
<text x="428" y="133.2">17</text>
<text x="440.5" y="133.2">18</text>
<text x="107.6" y="140.5">1</text>
<text x="282.9" y="140.5">33</text>
<text x="107.6" y="147.8">2</text>
<text x="121.8" y="144.1">PB5 (MOSI)</text>
<text x="237.8" y="144.1">(ADC4) PA4</text>
<text x="282.9" y="147.8">32</text>
<text x="107.6" y="155">3</text>
<text x="121.8" y="151.4">PB6 (MISO)</text>
<text x="237.8" y="151.4">(ADC5) PA5</text>
<text x="282.9" y="155">31</text>
<text x="121.8" y="158.7">PB7 (SCK)</text>
<text x="237.8" y="158.7">(ADC6) PA6</text>
<text x="107.6" y="162.3">4</text>
<text x="121.8" y="166">RESET</text>
<text x="237.8" y="166">(ADC7) PA7</text>
<text x="282.9" y="162.3">30</text>
<text x="121.8" y="173.3">VCC</text>
<text x="255.6" y="173.3">AREF</text>
<text x="282.9" y="169.6">29</text>
<text x="415.6" y="169.6">Vin</text>
<text x="282.9" y="176.9">28</text>
<text x="107.6" y="184.2">7</text>
<text x="121.8" y="180.5">GND</text>
<text x="258" y="180.5">GND</text>
<text x="282.9" y="184.2">27</text>
<text x="107.6" y="191.5">8</text>
<text x="121.8" y="187.8">XTAL2</text>
<text x="254" y="187.8">AVCC</text>
<text x="282.9" y="191.5">26</text>
<text x="121.8" y="195.1">XTAL1</text>
<text x="235.3" y="195.1">(TOSC2) PC7</text>
<text x="107.6" y="198.8">9</text>
<text x="121.8" y="202.4">PD0 (RXD)</text>
<text x="235.3" y="202.4">(TOSC1) PC6</text>
<text x="282.9" y="198.8">25</text>
<text x="104.4" y="206">10</text>
<text x="121.8" y="209.7">PD1 (TXD)</text>
<text x="244.3" y="209.7">(TDI) PC5</text>
<text x="282.9" y="206">24</text>
<text x="104.4" y="213.3">11</text>
<text x="282.9" y="213.3">23</text>
<text x="121.8" y="217">PD2 (INT0)</text>
<text x="241.7" y="217">(TDO) PC4</text>
<text x="428" y="246.1">1</text>
<text x="443.7" y="246.1">2</text>
<text x="719.6" y="249.7">1</text>
<text x="428" y="253.4">3</text>
<text x="443.7" y="253.4">4</text>
<text x="719.6" y="257">2</text>
<text x="428" y="260.7">5</text>
<text x="443.7" y="260.7">6</text>
<text x="428" y="268">7</text>
<text x="443.7" y="268">8</text>
<text x="428" y="275.2">9</text>
<text x="440.5" y="275.2">10</text>
<text x="428" y="282.5">11</text>
<text x="440.5" y="282.5">12</text>
<text x="428" y="289.8">13</text>
<text x="440.5" y="289.8">14</text>
<text x="428" y="297.1">15</text>
<text x="440.5" y="297.1">16</text>
<text x="428" y="304.4">17</text>
<text x="440.5" y="304.4">18</text>
<text x="386.4" y="337.2">DVCC</text>
<text x="774.8" y="359">1</text>
<text x="788.9" y="362.7">Vcc</text>
<text x="774.8" y="366.3">2</text>
<text x="788.9" y="369.9">D-</text>
<text x="774.8" y="373.6">3</text>
<text x="788.9" y="377.2">D+</text>
<text x="774.8" y="380.9">4</text>
<text x="774.8" y="388.2">5</text>
<text x="788.9" y="384.5">GND</text>
<text x="788.9" y="391.8">GND</text>
<text x="738.3" y="413.7">4</text>
<text x="759" y="418">5</text>
<text x="738.3" y="422.4">6</text>
<text x="738.3" y="429.7">3</text>
<text x="759" y="434.1">2</text>
<text x="362.8" y="439.2">3</text>
<text x="377" y="442.8">Vin</text>
<text x="397.7" y="442.8">Vout</text>
<text x="421.4" y="439.2">2</text>
<text x="738.3" y="438.4">1</text>
<text x="572.4" y="486.5">Title</text>
<text x="572.4" y="508.4">Size</text>
<text x="608.8" y="508.4">Number</text>
<text x="754.6" y="508.4">Revision</text>
<text x="576" y="519.3">A4</text>
<text x="572.4" y="530.2">Date:</text>
<text x="605.2" y="530.2">2010-11-1</text>
<text x="718.2" y="530.2">Sheet</text>
<text x="738.8" y="530.2">of</text>
<text x="572.4" y="537.5">File:</text>
<text x="605.2" y="537.5">D:\My Documents\..\ATmega16.SCHDOC</text>
<text x="718.2" y="537.5">Drawn By:</text>
</g>
<text font-size="6.4" fill="#110f0a" x="386.4" y="457.4">GND</text>
<g font-size="6.3" fill="#800000">
<text x="158.5" y="76.5" transform="rotate(-90 158.5 76.5)">PB4</text>
<text x="165.8" y="76.5" transform="rotate(-90 165.8 76.5)">PB3</text>
<text x="173.1" y="76.5" transform="rotate(-90 173.1 76.5)">PB2</text>
<text x="180.4" y="76.5" transform="rotate(-90 180.4 76.5)">PB1</text>
<text x="187.7" y="76.5" transform="rotate(-90 187.7 76.5)">PB0</text>
<text x="195" y="76.5" transform="rotate(-90 195 76.5)">DGND</text>
<text x="202.3" y="76.5" transform="rotate(-90 202.3 76.5)">DVCC</text>
<text x="209.6" y="76.5" transform="rotate(-90 209.6 76.5)">PA0</text>
<text x="216.9" y="76.5" transform="rotate(-90 216.9 76.5)">PA1</text>
<text x="224.2" y="76.5" transform="rotate(-90 224.2 76.5)">PA2</text>
<text x="231.5" y="76.5" transform="rotate(-90 231.5 76.5)">PA3</text>
<text x="158.5" y="291.4" transform="rotate(-90 158.5 291.4)">PD3</text>
<text x="165.8" y="291.4" transform="rotate(-90 165.8 291.4)">PD4</text>
<text x="173.1" y="291.4" transform="rotate(-90 173.1 291.4)">PD5</text>
<text x="180.4" y="291.4" transform="rotate(-90 180.4 291.4)">PD6</text>
<text x="187.7" y="291.4" transform="rotate(-90 187.7 291.4)">PD7</text>
<text x="195" y="291.4" transform="rotate(-90 195 291.4)">DVCC 17</text>
<text x="202.3" y="291.4" transform="rotate(-90 202.3 291.4)">DGND 18</text>
<text x="209.6" y="291.4" transform="rotate(-90 209.6 291.4)">PC0</text>
<text x="216.9" y="291.4" transform="rotate(-90 216.9 291.4)">PC1</text>
<text x="224.2" y="291.4" transform="rotate(-90 224.2 291.4)">PC2</text>
<text x="231.5" y="291.4" transform="rotate(-90 231.5 291.4)">PC3</text>
<text x="224.2" y="316.9" transform="rotate(-90 224.2 316.9)">TCK</text>
<text x="231.5" y="313.2" transform="rotate(-90 231.5 313.2)">TMS</text>
</g>
<g font-size="6.3">
<text x="158.5" y="92.5" transform="rotate(-90 158.5 92.5)">44</text>
<text x="165.8" y="92.5" transform="rotate(-90 165.8 92.5)">43</text>
<text x="173.1" y="92.5" transform="rotate(-90 173.1 92.5)">42</text>
<text x="180.4" y="92.5" transform="rotate(-90 180.4 92.5)">41</text>
<text x="187.7" y="92.5" transform="rotate(-90 187.7 92.5)">40</text>
<text x="195" y="92.5" transform="rotate(-90 195 92.5)">39</text>
<text x="202.3" y="92.5" transform="rotate(-90 202.3 92.5)">38</text>
<text x="209.6" y="92.5" transform="rotate(-90 209.6 92.5)">37</text>
<text x="216.9" y="92.5" transform="rotate(-90 216.9 92.5)">36</text>
<text x="224.2" y="92.5" transform="rotate(-90 224.2 92.5)">35</text>
<text x="231.5" y="92.5" transform="rotate(-90 231.5 92.5)">34</text>
<text x="198.6" y="117.6" transform="rotate(-90 198.6 117.6)">GND</text>
<text x="205.9" y="116.9" transform="rotate(-90 205.9 116.9)">VCC</text>
<text x="162.2" y="128.1" transform="rotate(-90 162.2 128.1)">(SS) PB4</text>
<text x="184.1" y="128.1" transform="rotate(-90 184.1 128.1)">(T1) PB1</text>
<text x="191.4" y="143.7" transform="rotate(-90 191.4 143.7)">(XCK/T0) PB0</text>
<text x="213.2" y="138.3" transform="rotate(-90 213.2 138.3)">(ADC0) PA0</text>
<text x="220.5" y="138.3" transform="rotate(-90 220.5 138.3)">(ADC1) PA1</text>
<text x="227.8" y="138.3" transform="rotate(-90 227.8 138.3)">(ADC2) PA2</text>
<text x="235.1" y="138.3" transform="rotate(-90 235.1 138.3)">(ADC3) PA3</text>
<text x="169.5" y="149.9" transform="rotate(-90 169.5 149.9)">(AIN1/OC0) PB3</text>
<text x="176.8" y="151.7" transform="rotate(-90 176.8 151.7)">(AIN0/INT2) PB2</text>
<text x="162.2" y="253.5" transform="rotate(-90 162.2 253.5)">PD3 (INT1)</text>
<text x="169.5" y="253.5" transform="rotate(-90 169.5 253.5)">PD4 (OC1B)</text>
<text x="176.8" y="253.5" transform="rotate(-90 176.8 253.5)">PD5 (OC1A)</text>
<text x="184.1" y="253.5" transform="rotate(-90 184.1 253.5)">PD6 (ICP)</text>
<text x="191.4" y="253.5" transform="rotate(-90 191.4 253.5)">PD7 (OC2)</text>
<text x="198.6" y="253.5" transform="rotate(-90 198.6 253.5)">VCC</text>
<text x="205.9" y="253.5" transform="rotate(-90 205.9 253.5)">GND</text>
<text x="213.2" y="253.5" transform="rotate(-90 213.2 253.5)">PC0 (SCL</text>
<text x="220.5" y="253.5" transform="rotate(-90 220.5 253.5)">PC1 (SDA)</text>
<text x="227.8" y="253.5" transform="rotate(-90 227.8 253.5)">PC2 (TCK)</text>
<text x="235.1" y="253.5" transform="rotate(-90 235.1 253.5)">PC3 (TMS)</text>
<text x="158.5" y="271" transform="rotate(-90 158.5 271)">12</text>
<text x="165.8" y="271" transform="rotate(-90 165.8 271)">13</text>
<text x="173.1" y="271" transform="rotate(-90 173.1 271)">14</text>
<text x="180.4" y="271" transform="rotate(-90 180.4 271)">15</text>
<text x="187.7" y="271" transform="rotate(-90 187.7 271)">16</text>
<text x="209.6" y="271" transform="rotate(-90 209.6 271)">19</text>
<text x="216.9" y="271" transform="rotate(-90 216.9 271)">20</text>
<text x="224.2" y="271" transform="rotate(-90 224.2 271)">21</text>
<text x="231.5" y="271" transform="rotate(-90 231.5 271)">22</text>
<text x="82" y="434.9" transform="rotate(-90 82 434.9)">2</text>
<text x="82" y="457.1" transform="rotate(-90 82 457.1)">1</text>
<text x="260.6" y="471" transform="rotate(-90 260.6 471)">3</text>
<text x="267.9" y="471" transform="rotate(-90 267.9 471)">2</text>
<text x="275.2" y="471" transform="rotate(-90 275.2 471)">1</text>
<text x="391.9" y="468" transform="rotate(-90 391.9 468)">1</text>
</g>
</svg>
